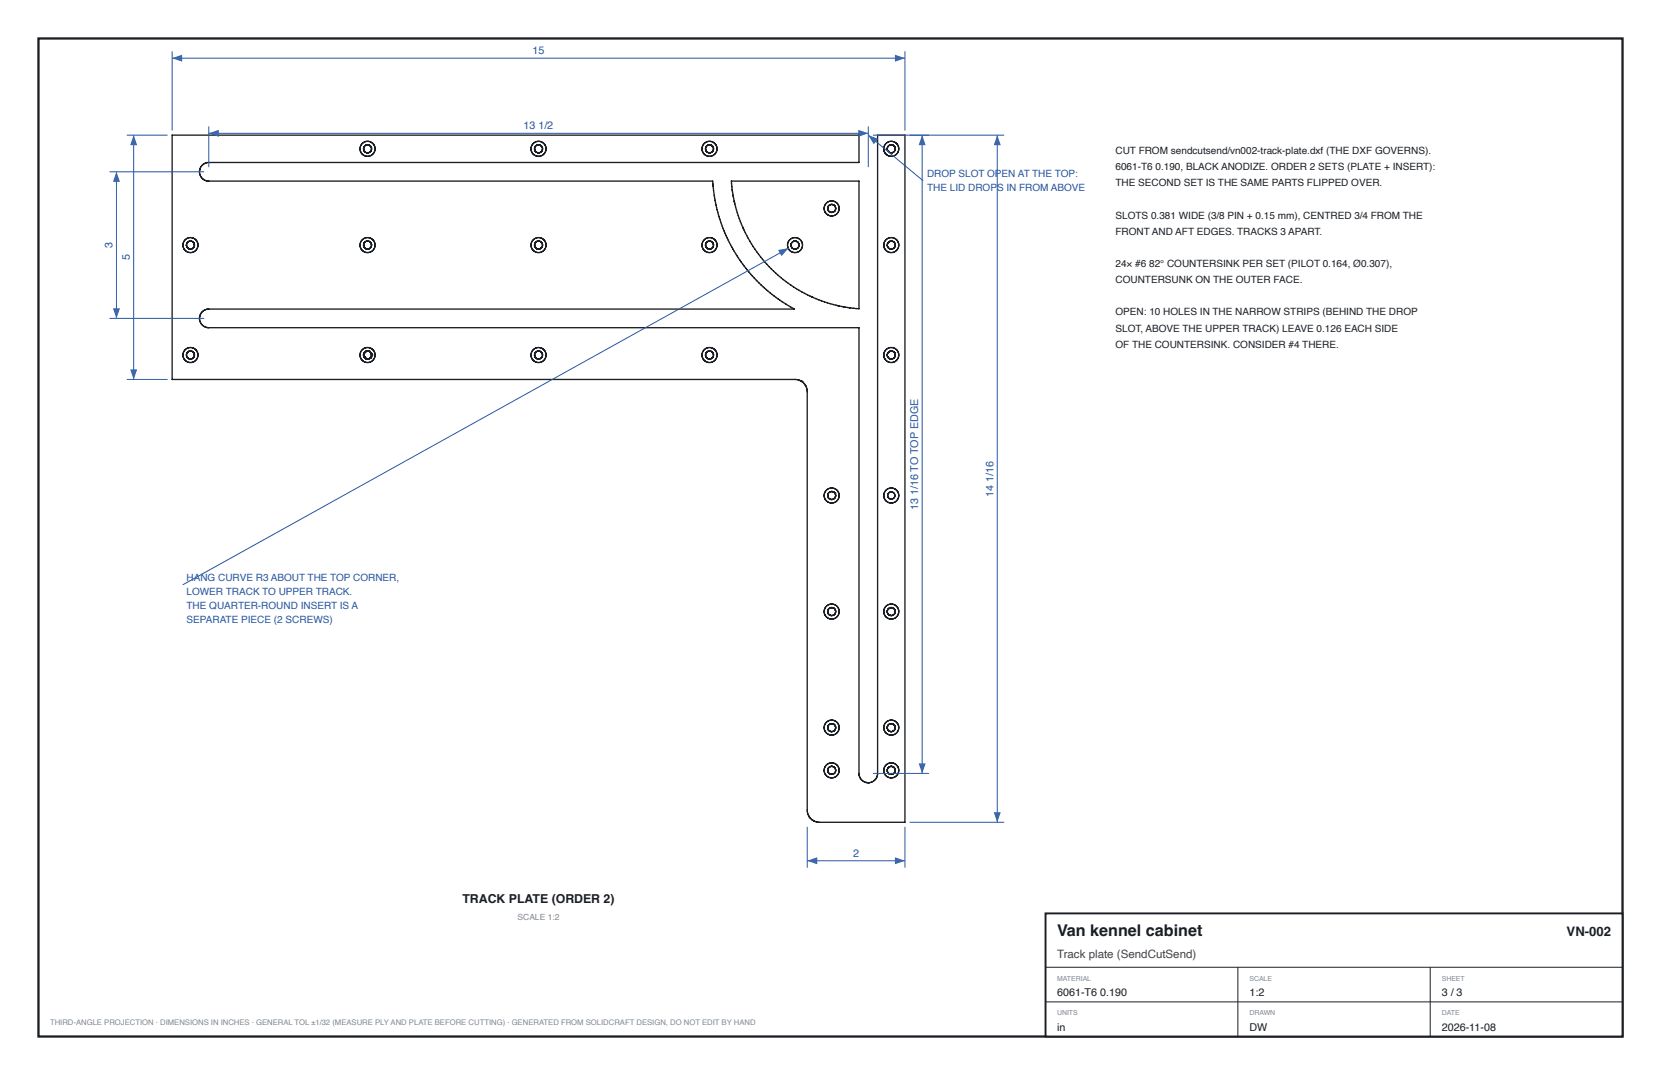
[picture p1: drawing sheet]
<svg xmlns="http://www.w3.org/2000/svg" width="432mm" height="279mm" viewBox="0 0 432 279" stroke-linecap="round" stroke-linejoin="round" font-family="sans-serif">
<g fill="none" stroke="#1b1f24" stroke-width=".35">
<path d="M94.5 38.7v.1M94.5 38.7l.1 .3M94.5 38.6v.1M94.5 38.5v.1M94.5 38.9h.1M94.6 38.4l-.1 .2M94.6 38.4h-.1M94.6 39h.1M94.6 39v.2M94.6 38.2v.2M94.6 38.2h.1M94.6 39.2h.1"/>
<path d="M94.6 39.2l.1 .1M94.7 39.3h.1M94.7 39.3l.4 .3M94.7 38v.1M94.9 37.9l-.3 .3M94.9 37.9h-.1M94.9 39.5h.1M95 39.6h.1M95 37.8h.1M95.1 39.6l.7 .1M95.2 37.7l-.3 .2M95.2 37.7h.1"/>
<path d="M95.3 37.7h-.1M95.3 37.7h.1M95.5 37.6l.2 .1M95.5 37.6l-.2 .1M95.5 37.6h.1M95.6 37.6l.4 .2M95.6 39.7h-.1M95.7 37.6h.1M95.8 39.7h.1M95.9 39.6l-.1 .1M95.9 39.6h.1M96 37.8h.1"/>
<path d="M96 37.8l.2 .1M96.1 39.6h-.2M96.1 39.5v.1M96.2 37.8l.1 .1M96.2 37.8v.1M96.2 37.9l.2 .2M96.3 39.4v.1M96.3 39.4l-.2 .2M96.4 39.3l-.1 .1M96.4 38.1h.1M96.4 39.3h.1M96.4 38.1l.1 .1"/>
<path d="M96.5 38.2h.1M96.5 38.2v.1M96.5 39.1l-.1 .2M96.5 39.1h.1M96.5 38.3h.1M96.5 38.3l.1 .2M96.5 39h.1M96.5 39v.1M96.6 38.4v.1M96.6 38.5v.1M96.6 38.8l-.1 .2M96.6 38.6h.1"/>
<path d="M96.6 38.8h.1M96.6 38.6v.2M139 38.7v.1M139 38.7v.2M139 38.6v.1M139 38.5v.1M139 38.9h.1M139 38.9v.1M139 38.4v.2M139 38.4h.1M139 39h.1M139 39l.1 .2"/>
<path d="M139.1 38.2l-.1 .2M139.1 38.2h.1M139.1 39.2h.1M139.1 39.2v.1M139.1 39.3h.1M139.1 39.3l.4 .3M139.2 38v.1M139.3 39.4l.1 .1M139.3 37.9l-.2 .3M139.3 37.9h.1M139.5 39.6h.1M139.5 37.8h-.1"/>
<path d="M139.5 39.6l.1 .1M139.6 37.7l-.3 .2M139.6 37.7h.1M139.6 39.7h.1M139.6 39.7h.6M139.8 37.7h-.2M139.8 37.7h.1M139.9 37.6l.6 .2M139.9 37.6l-.1 .1M140 37.6h-.1M140.1 37.6l.1 .1M140.1 39.7h-.1"/>
<path d="M140.2 39.7h.1M140.4 39.6l-.2 .1M140.4 39.6h.1M140.5 37.8h.1M140.5 37.8l.1 .1M140.6 39.6h-.2M140.6 39.5l-.1 .1M140.6 37.8l.1 .1M140.6 37.9l.3 .2M140.7 39.4v.1M140.7 39.4l-.1 .2M140.8 39.3l-.1 .1"/>
<path d="M140.8 38.1h.1M140.8 39.3h.1M140.9 38.1v.1M140.9 38.2h.1M140.9 38.2l.1 .1M140.9 39.1l-.1 .2M140.9 39.1h.1M141 38.3h.1M141 38.3v.2M141 39h.1M141 39l-.1 .1M141 38.4v.1"/>
<path d="M141 38.5v.1M141 38.8v.2M141 38.6h.1M141 38.8h.1M141 38.6v.2M183.4 38.7v.1M183.4 38.7v.2M183.4 38.6v.1M183.4 38.5v.1M183.4 38.9h.1M183.4 38.9l.1 .1M183.5 38.4l-.1 .2"/>
<path d="M183.5 38.4h-.1M183.5 38.4h.1M183.5 39h.1M183.5 39v.2M183.5 38.2v.2M183.5 38.2h.1M183.5 39.2h.1M183.5 39.2l.1 .1M183.6 39.3h.1M183.6 39.3l.4 .3M183.6 38v.1M183.8 37.9l-.3 .3"/>
<path d="M183.8 37.9h-.1M183.8 39.5h.1M183.9 39.6h.1M183.9 37.8h.1M184 39.6l.1 .1M184.1 37.7l-.3 .2M184.1 37.7h.1M184.1 39.7h.4M184.1 39.7h.1M184.2 37.7h-.1M184.2 37.7h.1M184.4 37.6l-.2 .1"/>
<path d="M184.4 37.6h.1M184.5 37.6h-.1M184.5 37.6l.1 .1M184.5 37.6l.4 .2M184.5 39.7h-.1M184.6 37.6h.1M184.7 39.7h-.2M184.7 39.7h.1M184.8 39.6l-.1 .1M184.8 39.6h.1M184.9 37.8h.1M184.9 37.8l.2 .1"/>
<path d="M185 39.6h-.2M185 39.5v.1M185.1 37.8l.1 .1M185.1 37.8v.1M185.1 37.9l.2 .2M185.2 39.4v.1M185.2 39.4l-.2 .2M185.3 39.3l-.1 .1M185.3 38.1h.1M185.3 39.3h.1M185.3 38.1l.1 .1M185.4 38.2h.1"/>
<path d="M185.4 38.2v.1M185.4 39.1l-.1 .2M185.4 39.1h.1M185.4 38.3h.1M185.4 38.3l.1 .2M185.4 39v.1M185.5 39h-.1M185.5 38.4v.1M185.5 38.5v.1M185.5 38.8l-.1 .2M185.5 38.6h.1M185.5 38.8h.1"/>
<path d="M185.5 38.6v.2M230.7 38.7v.1M230.7 38.7v.2M230.7 38.6v.1M230.7 38.5v.1M230.7 38.9h.1M230.7 38.9v.1M230.7 38.4v.2M230.7 38.4h.1M230.7 39h.1M230.7 39l.1 .2M230.8 38.2l-.1 .2"/>
<path d="M230.8 38.2h.1M230.8 39.2h.1M230.8 39.2v.1M230.8 39.3h.1M230.8 39.3l.1 .1M230.9 38v.1M230.9 39.4h.1M230.9 39.4l.3 .2M231 37.9l-.2 .3M231 37.9h.1M231 39.5h.1M231.1 39.6h.1"/>
<path d="M231.2 37.8h-.1M231.2 39.6l.6 .1M231.3 37.7l-.3 .2M231.3 37.7h.1M231.5 37.7h-.2M231.5 37.7h.1M231.6 37.6l-.1 .1M231.6 37.6h.2M231.7 37.6h-.1M231.8 37.6l.2 .1M231.8 39.7h-.1M231.8 37.6h.1"/>
<path d="M231.9 39.7h-.1M231.9 39.7h.1M232 37.7l.2 .1M232.1 39.6l-.2 .1M232.1 39.6h.1M232.2 37.8h.1M232.2 37.8l.1 .1M232.2 39.6h-.1M232.3 39.5l-.1 .1M232.3 39.5v.1M232.3 37.8l.1 .1M232.3 37.9l.1 .1"/>
<path d="M232.4 39.4l-.2 .2M232.4 39.4v.1M232.4 38h.1M232.4 38l.1 .1M232.5 39.3l-.1 .1M232.5 39.3h.1M232.5 38.1h.1M232.5 38.1l.1 .1M232.6 38.2h.1M232.6 38.2l.1 .1M232.6 39.1h.1M232.6 39.1l-.1 .2"/>
<path d="M232.7 38.3h.1M232.7 38.3v.2M232.7 39l-.1 .1M232.7 39h.1M232.7 38.4v.1M232.7 38.5v.1M232.7 38.8h.1M232.7 38.8v.2M232.7 38.6h.1M232.7 38.6v.2M190.3 49.3l-.2-2.2h33.2v33.1l-2.2-.2M190.3 49.3l.3 1.5"/>
<path d="M190.3 49.3l.1 .4M190.6 50.8l1.1 4.5 1.4 3.7M190.6 50.8l.1 .4M193.1 59a35.7 35.7 0 0 0 26.5 20.8M193.1 59l.2 .5M215.2 54.2v.1M215.2 54.2v.2M215.2 54.4h.1M215.2 54.4v.1M215.2 53.9v.3M215.2 53.9h.1M215.2 54.5h.1"/>
<path d="M215.2 54.5l.1 .2M215.3 53.7l-.1 .2M215.3 53.7h.1M215.3 54.7h.1M215.3 54.7v.1M215.3 54.8h.1M215.3 54.8l.1 .1M215.4 53.5l-.1 .2M215.4 53.5v.1M215.4 54.9h.1M215.4 54.9l.2 .1M215.5 54.9l.1 .1"/>
<path d="M215.5 53.4h.1M215.5 53.4l-.1 .1M215.6 55l.1 .1M215.6 53.3l-.1 .1M215.7 55.1h.1M215.7 53.3h-.1M215.7 55.1l.4 .1M215.8 53.2l-.2 .1M215.8 53.2h.1M216 53.2h-.2M216 53.2h.1M216 55.2h.1"/>
<path d="M216.1 55.2h.2M216.2 53.1h-.1M216.3 53.1l.1 .1M216.3 53.1l.4 .2M216.3 53.1l-.3 .1M216.3 55.2h-.1M216.4 55.2h-.1M216.4 55.2h.1M216.6 55.1l-.2 .1M216.6 55.1h.1M216.7 53.3h.1M216.7 53.3l.3 .2"/>
<path d="M216.8 55.1h-.2M216.8 55l-.1 .1M216.9 54.9h.1M216.9 54.9l-.1 .2M216.9 53.5h.1M217 53.5l.1 .1M217 54.8h.1M217 54.8l-.1 .1M217 53.6h.1M217.1 53.6v.1M217.1 53.7h.1M217.1 53.7l.1 .1"/>
<path d="M217.1 54.6l-.1 .2M217.1 54.6h.1M217.2 53.8h.1M217.2 53.8v.2M217.2 54.5l-.1 .1M217.2 54.4v.1M217.2 53.9v.1M217.2 54v.1M217.2 54.3v.2M217.2 54.1h.1M217.2 54.3h.1M217.2 54.1v.2"/>
<path d="M48.5 63.7v.1M48.5 63.8v.1M48.5 63.6v.2M48.5 63.6h.1M48.5 63.9h.1M48.5 63.9v.2M48.5 63.4v.2M48.5 63.4h.1M48.5 64v.1M48.5 64.1l.1 .1M48.6 63.2l-.1 .2M48.6 63.2h.1"/>
<path d="M48.6 64.2h.1M48.6 64.2l.1 .1M48.7 64.3h.1M48.7 64.3l.1 .1M48.7 63.1l-.1 .1M48.7 63.1h.1M48.8 64.4h.1M48.8 64.4l.1 .1M48.8 64.5h.1M48.8 62.9h.1M48.8 62.9l-.1 .2M48.9 64.5l.1 .1"/>
<path d="M49 62.8l-.2 .1M49 64.6h.1M49 62.8h-.1M49 64.6l.6 .1M49.1 62.7l-.1 .1M49.1 62.7h.1M49.3 62.7h-.2M49.3 62.7h.1M49.3 64.7h.1M49.4 62.7h-.1M49.4 62.7h.2M49.5 62.7h.1"/>
<path d="M49.5 62.7h-.1M49.6 62.7l.4 .1M49.6 62.7h.1M49.6 64.7h-.1M49.7 64.7h-.1M49.7 64.7h.1M49.9 64.7h-.2M49.9 64.7h.1M50 62.8h.1M50 62.8l.3 .2M50.1 64.6l-.2 .1M50.1 64.6h-.1"/>
<path d="M50.2 62.9h.1M50.2 64.5l-.1 .1M50.2 64.5h.1M50.3 63h.1M50.3 63l.1 .1M50.3 64.3l-.1 .2M50.4 64.3h-.1M50.4 63.1h.1M50.4 63.1v.1M50.4 63.2h.1M50.4 63.2l.1 .1M50.5 63.3v.1"/>
<path d="M50.5 63.3h.1M50.5 63.3v.2M50.5 64l-.2 .3M50.5 64h.1M50.5 63.5h.1M50.5 63.5l.1 .1M50.5 63.8h.1M50.5 63.8v.2M50.5 63.6l.1 .1M50.6 63.6l-.1 .2M94.5 63.7h.1M94.5 63.8v.1"/>
<path d="M94.5 63.6v.2M94.5 63.6h.1M94.5 63.9h.1M94.5 63.9l.1 .2M94.6 63.4l-.1 .2M94.6 63.4h-.1M94.6 64v.1M94.6 64.1v.1M94.6 63.2v.2M94.6 63.2h.1M94.6 64.2h.1M94.6 64.2l.1 .1"/>
<path d="M94.7 64.3h.1M94.7 64.3l.1 .1M94.7 63.1h.1M94.8 64.4h.1M94.8 64.4l.3 .2M94.8 62.9h.1M94.9 62.9l-.3 .3M94.9 64.5h.1M95 64.6h.1M95 62.8h.1M95.1 64.6l.1 .1M95.2 62.7l-.3 .2"/>
<path d="M95.2 62.7h.1M95.2 64.7h.6M95.2 64.7h.1M95.3 62.7h-.1M95.3 62.7h.1M95.5 62.7h.2M95.5 62.7h-.2M95.5 62.7h.1M95.6 62.7h.2M95.6 64.7h-.1M95.7 62.7h.1M95.8 62.7l.2 .1"/>
<path d="M95.8 64.7h.1M95.9 64.7h-.1M95.9 64.7h.1M96 62.8h.1M96 62.8l.2 .1M96.1 64.6l-.2 .1M96.1 64.6h.1M96.2 62.9h.1M96.2 62.9l.1 .1M96.3 64.5h.1M96.3 64.5l-.2 .1M96.3 63h.1"/>
<path d="M96.3 63l.1 .1M96.4 64.3l-.1 .2M96.4 63.1h.1M96.4 64.3h.1M96.4 63.1l.1 .1M96.5 63.2h.1M96.5 63.2v.1M96.5 64.2l-.1 .1M96.5 64.2h.1M96.5 63.3v.1M96.5 63.3l.1 .2M96.5 64h.1"/>
<path d="M96.5 64v.2M96.6 63.5h.1M96.6 63.5v.1M96.6 63.8l-.1 .2M96.6 63.6v.1M96.6 63.8h.1M96.6 63.6v.2M139 63.7v.1M139 63.8v.1M139 63.6v.2M139 63.6h.1M139 63.9h.1"/>
<path d="M139 63.9v.2M139 63.4v.2M139 63.4h.1M139 64v.1M139 64.1l.1 .1M139.1 63.2l-.1 .2M139.1 63.2h.1M139.1 64.2h.1M139.1 64.2v.1M139.1 64.3h.1M139.1 64.3l.1 .1M139.2 63.1h.1"/>
<path d="M139.2 64.4h.1M139.2 64.4l.3 .2M139.3 62.9h.1M139.3 62.9l-.2 .3M139.3 64.5h.1M139.4 62.8l-.1 .1M139.5 64.6h.1M139.5 62.8h-.1M139.5 64.6l.1 .1M139.6 62.7l-.2 .1M139.6 62.7h.1M139.6 64.7h.1"/>
<path d="M139.6 64.7h.6M139.8 62.7h-.2M139.8 62.7h.1M139.9 62.7h-.1M139.9 62.7h.2M139.9 62.7h.1M140.1 62.7h.1M140.1 64.7h-.1M140.2 62.7l.3 .1M140.2 64.7h.1M140.4 64.7h-.2M140.4 64.7h.1"/>
<path d="M140.5 62.8h.1M140.5 62.8l.1 .1M140.6 64.6l-.2 .1M140.6 64.6h-.1M140.6 64.6h.1M140.6 62.9h.1M140.6 62.9l.2 .1M140.7 64.5h.1M140.7 64.5l-.1 .1M140.7 63h.1M140.8 63l.1 .1M140.8 64.3l-.1 .2"/>
<path d="M140.8 63.1h.1M140.8 64.3h.1M140.9 63.1v.1M140.9 63.2h.1M140.9 63.2l.1 .1M140.9 64.2l-.1 .1M140.9 64.2h.1M141 63.3v.1M141 63.3v.2M141 64h.1M141 64l-.1 .2M141 63.5h.1"/>
<path d="M141 63.5v.1M141 63.8v.2M141 63.6v.1M141 63.8h.1M141 63.6v.2M183.4 63.7v.1M183.4 63.8v.1M183.4 63.6v.2M183.4 63.6h.1M183.4 63.9h.1M183.4 63.9l.1 .2M183.5 63.4l-.1 .2"/>
<path d="M183.5 63.4h-.1M183.5 64v.1M183.5 64.1v.1M183.5 63.2v.2M183.5 63.2h.1M183.5 64.2h.1M183.5 64.2l.1 .1M183.6 64.3h.1M183.6 64.3l.1 .1M183.6 63.1h.1M183.7 64.4h.1M183.7 64.4l.3 .2"/>
<path d="M183.7 62.9h.1M183.8 62.9l-.3 .3M183.8 64.5h.1M183.9 62.8h.1M183.9 64.6h.1M184 64.6l.5 .1M184.1 62.7l-.3 .2M184.1 62.7h.1M184.2 62.7h-.1M184.2 62.7h.1M184.4 62.7h-.2M184.4 62.7h.1"/>
<path d="M184.5 62.7h.1M184.5 62.7h.2M184.5 64.7h-.1M184.6 62.7h.1M184.7 62.7l.2 .1M184.7 64.7h-.2M184.7 64.7h.1M184.8 64.7h-.1M184.8 64.7h.1M184.9 62.8h.1M184.9 62.8l.2 .1M185 64.6l-.2 .1"/>
<path d="M185 64.6h.1M185.1 62.9h.1M185.1 62.9l.1 .1M185.2 64.5h.1M185.2 64.5l-.2 .1M185.2 63h.1M185.2 63l.1 .1M185.3 64.3l-.1 .2M185.3 63.1h.1M185.3 64.3h.1M185.3 63.1l.1 .1M185.4 63.2h.1"/>
<path d="M185.4 63.2v.1M185.4 64.2l-.1 .1M185.4 64.2h.1M185.4 63.3v.1M185.4 63.3l.1 .2M185.4 64v.2M185.5 64h-.1M185.5 63.5h.1M185.5 63.5v.1M185.5 63.6v.1M185.5 63.6l-.1 .4M205.6 63.7v.1"/>
<path d="M205.6 63.8l.1 .1M205.6 63.6v.2M205.6 63.6h.1M205.7 63.9h.1M205.7 63.9v.2M205.7 63.4l-.1 .2M205.7 63.4h.1M205.7 64v.1M205.7 64.1l.1 .1M205.7 63.2v.2M205.7 63.2h.1M205.8 64.2h.1"/>
<path d="M205.8 64.2v.1M205.8 64.3h.1M205.8 64.3l.1 .1M205.8 63.1l-.1 .1M205.9 63.1h-.1M205.9 64.4h.1M205.9 64.4l.3 .2M206 64.5h.1M206.1 64.6h.1M206.1 62.8h.1M206.2 64.6l.1 .1M206.3 62.7l-.5 .4"/>
<path d="M206.3 62.7h.1M206.3 64.7h.4M206.3 64.7h.1M206.4 62.7h-.1M206.5 62.7h-.1M206.6 62.7h-.2M206.6 62.7h.2M206.7 62.7h-.1M206.8 62.7l.4 .1M206.8 62.7h.1M206.8 64.7h-.1M206.9 64.7h-.2"/>
<path d="M206.9 64.7h.1M207.1 64.7h-.2M207.1 64.7h-.1M207.2 62.8h.1M207.2 62.8l.1 .1M207.2 64.6l-.1 .1M207.2 64.6h.1M207.3 62.9h.1M207.3 62.9l.1 .1M207.4 64.5h.1M207.4 64.5l-.2 .1M207.4 63h.1"/>
<path d="M207.4 63l.1 .1M207.5 64.3l-.1 .2M207.5 63.1h.1M207.5 64.3h.1M207.5 63.1l.1 .1M207.6 63.2h.1M207.6 63.2l.1 .1M207.6 64.2l-.1 .1M207.6 64.2h.1M207.6 63.3l.1 .1M207.7 63.3v.2M207.7 64l-.1 .2"/>
<path d="M207.7 64h.1M207.7 63.5h.1M207.7 63.5v.1M207.7 63.8v.2M207.7 63.6v.1M207.7 63.8h.1M207.7 63.6v.2M219.2 79.7l.4 .1M219.6 79.8l1.5 .2M220.7 80h.4M230.7 63.7v.1M230.7 63.8v.1"/>
<path d="M230.7 63.9h.1M230.7 63.9v.2M230.7 63.4v.4M230.7 63.4h.1M230.7 64v.1M230.7 64.1l.1 .1M230.8 63.2l-.1 .2M230.8 63.2h.1M230.8 64.2h.1M230.8 64.2v.1M230.8 64.3h.1M230.8 64.3l.1 .1"/>
<path d="M230.9 63.1h.1M230.9 64.4h.1M230.9 64.4l.3 .2M231 64.5h.1M231 62.9h.1M231 62.9l-.2 .3M231.1 62.8h.1M231.1 64.6h.1M231.2 62.8h-.1M231.2 64.6l.6 .1M231.3 62.7l-.3 .2M231.3 62.7h.1"/>
<path d="M231.5 62.7h-.2M231.5 62.7h.1M231.6 62.7h-.1M231.6 62.7h.2M231.6 62.7h.1M231.8 62.7h.2M231.8 64.7h-.1M231.8 62.7h.1M231.9 64.7h-.1M231.9 64.7h.1M232 62.7l.2 .1M232.1 64.7h-.2"/>
<path d="M232.1 64.7h.1M232.2 62.8h.1M232.2 62.8l.1 .1M232.2 64.6l-.1 .1M232.3 64.6h-.1M232.3 62.9h.1M232.3 62.9l.1 .1M232.4 64.5l-.2 .1M232.4 64.5h.1M232.4 63h.1M232.4 63l.1 .1M232.5 64.3l-.1 .2"/>
<path d="M232.5 64.3h.1M232.5 63.1h.1M232.5 63.1l.1 .1M232.6 63.2h.1M232.6 63.2l.1 .1M232.6 64.2h.1M232.6 64.2l-.1 .1M232.7 63.3v.1M232.7 63.3v.2M232.7 64l-.1 .2M232.7 64h.1M232.7 63.5h.1"/>
<path d="M232.7 63.5v.1M232.7 63.6v.1M232.7 63.6v.4M48.5 92.3v.1M48.5 92.3v.2M48.5 92.2v.1M48.5 92.1v.1M48.5 92.5h.1M48.5 92.5v.1M48.5 92h.1M48.5 92.6h.1M48.5 92.6l.1 .2"/>
<path d="M48.6 91.8l-.1 .4M48.6 91.8h.1M48.6 92.8h.1M48.6 92.8l.1 .1M48.7 92.9h.1M48.7 92.9l.1 .1M48.7 91.7h.1M48.7 91.6l-.1 .2M48.8 93h.1M48.8 93l.1 .1M48.8 91.5h.1M48.8 91.5l-.1 .1"/>
<path d="M48.8 93.1h.1M48.9 93.1l.1 .1M49 91.4l-.2 .1M49 93.2h.1M49 91.4h-.1M49 93.2l.6 .1M49.1 91.3l-.1 .1M49.1 91.3h.1M49.3 91.3h-.2M49.3 91.3h.1M49.3 93.3h.1M49.4 91.2l.6 .2"/>
<path d="M49.4 91.2l-.1 .1M49.5 91.2h.1M49.5 91.2h-.1M49.6 93.3h-.1M49.6 91.2h.1M49.7 93.3h-.1M49.7 93.3h.1M49.9 93.2l-.2 .1M49.9 93.2h.1M50 91.4h.1M50 91.4l.3 .2M50.1 93.2h-.2"/>
<path d="M50.1 93.2h-.1M50.2 91.5h.1M50.2 93l-.1 .2M50.2 93h.1M50.3 91.6h.1M50.3 91.6l.1 .1M50.4 92.9h-.1M50.4 91.7h.1M50.4 91.7v.1M50.4 91.8h.1M50.4 91.8l.1 .1M50.4 92.7h.1"/>
<path d="M50.4 92.7l-.2 .3M50.5 91.9h.1M50.5 91.9v.2M50.5 92.6l-.1 .1M50.5 92.5v.1M50.5 92v.1M50.5 92.1l.1 .1M50.5 92.4h.1M50.5 92.4v.2M50.5 92.2h.1M50.6 92.2l-.1 .2M94.5 92.2l.1 .4"/>
<path d="M94.5 92.1v.1M94.5 92v.2M94.6 92h-.1M94.6 92.6h.1M94.6 92.6v.2M94.6 91.8h.1M94.6 91.8v.2M94.6 92.8h.1M94.6 92.8l.1 .1M94.7 92.9h.1M94.7 92.9l.1 .1M94.8 93h.1"/>
<path d="M94.8 93l.1 .1M94.9 91.5h.1M94.9 91.5l-.3 .3M94.9 93.1h.1M94.9 93.1l.2 .1M95 91.4l-.1 .1M95 93.2h.1M95 91.4h.1M95.1 93.2h.1M95.1 91.4h.1M95.2 91.3l-.2 .1M95.2 91.3l-.1 .1"/>
<path d="M95.2 91.3h.1M95.2 93.3h.1M95.2 93.3h.3M95.3 91.3h.1M95.3 91.3h-.1M95.4 93.3h.1M95.4 91.2h.1M95.4 91.2l-.1 .1M95.5 91.2l-.2 .1M95.5 93.3h.1M95.5 91.2h.1M95.5 91.2h-.1"/>
<path d="M95.5 91.2h.2M95.6 91.2h-.1M95.6 91.2h.1M95.6 91.2l.2 .1M95.7 91.2v.1M95.8 93.3h-.3M95.8 91.3h.1M95.8 93.3h.1M95.9 91.3h.1M95.9 91.3l.1 .1M95.9 93.2l-.1 .1M95.9 93.2h.1"/>
<path d="M96 91.3h.1M96 91.4h.1M96 91.4h.2M96.1 93.2h-.1M96.2 91.4l.1 .1M96.2 91.5h.1M96.3 93h.1M96.3 93l-.2 .1M96.3 91.6h.1M96.3 91.6l.1 .1M96.4 91.7h.1M96.4 91.7l.1 .1"/>
<path d="M96.5 91.8h.1M96.5 91.8v.1M96.5 92.7h.1M96.5 92.7l-.2 .3M96.5 91.9h.1M96.5 91.9l.1 .2M96.6 92h.1M96.6 92v.1M96.6 92.1v.1M96.6 92.1h.1M96.6 92.4h.1M96.6 92.4l-.1 .3"/>
<path d="M96.6 92.2h.1M96.6 92.2v.2M96.6 92.3h.1M96.6 92.3v.1M139 92.3v.1M139 92.3v.2M139 92.2v.1M139 92.1v.1M139 92.5h.1M139 92.5v.1M139 92v.2M139 92h.1"/>
<path d="M139 92.6h.1M139 92.6l.1 .2M139.1 91.8h.1M139.1 91.8l-.1 .2M139.1 92.8h.1M139.1 92.8v.1M139.1 92.9h.1M139.1 92.9l.1 .1M139.2 91.6l-.1 .2M139.2 91.6v.1M139.2 93h.1M139.2 93l.4 .3"/>
<path d="M139.3 93v.1M139.3 93l.1 .1M139.3 91.5h.1M139.3 91.5l-.1 .1M139.4 91.4l-.1 .1M139.5 93.2h.1M139.5 91.4h-.1M139.6 91.3l-.2 .1M139.6 91.3h.1M139.6 93.3h.1M139.6 93.3h.3M139.8 91.3h-.2"/>
<path d="M139.8 91.3h.1M139.8 93.3h.1M139.9 91.2l-.1 .1M139.9 91.2h.2M139.9 91.2h.1M140.1 91.2l.1 .1M140.1 91.2l.4 .2M140.1 93.3h-.1M140.1 91.2h.1M140.2 93.3h-.3M140.2 93.3h.1M140.4 93.2l-.2 .1"/>
<path d="M140.4 93.2h.1M140.5 91.4h.1M140.6 93.2h-.2M140.6 93.1l-.1 .1M140.6 91.4l.1 .1M140.6 91.4l.2 .2M140.7 93h.1M140.7 93l-.1 .2M140.7 91.6h.1M140.8 91.6l.1 .1M140.8 92.9l-.1 .1M140.8 91.7h.1"/>
<path d="M140.8 92.9h.1M140.9 91.7v.1M140.9 91.8h.1M140.9 91.8l.1 .1M140.9 92.7l-.1 .2M140.9 92.7h.1M141 91.9h.1M141 91.9v.2M141 92.6l-.1 .1M141 92.5v.1M141 92v.1M141 92.1v.1"/>
<path d="M141 92.2h.1M141 92.2v.4M183.4 92.3v.1M183.4 92.3v.2M183.4 92.2v.1M183.4 92.1v.1M183.4 92.5h.1M183.4 92.5l.1 .1M183.5 92l-.1 .2M183.5 92h-.1M183.5 92h.1M183.5 92.6h.1"/>
<path d="M183.5 92.6v.2M183.5 91.8v.2M183.5 91.8h.1M183.5 92.8h.1M183.5 92.8l.1 .1M183.6 92.9h.1M183.6 92.9l.1 .1M183.6 91.6l-.1 .2M183.6 91.6v.1M183.7 93h.1M183.7 93l.4 .3M183.7 93l.1 .1"/>
<path d="M183.7 91.5h.1M183.8 91.5l-.2 .1M183.9 91.4h.1M183.9 91.4l-.1 .1M183.9 93.2h.1M184.1 91.3l-.2 .1M184.1 91.3h.1M184.1 93.3h.3M184.1 93.3h.1M184.2 91.3h-.1M184.2 91.3h.1M184.3 93.3h.1"/>
<path d="M184.4 93.3h.1M184.4 91.2l-.2 .1M184.4 91.2h.1M184.5 91.2l.1 .1M184.5 91.2l.4 .2M184.5 93.3h-.1M184.6 91.2h.1M184.7 93.3h-.2M184.7 93.3h.1M184.8 93.2l-.1 .1M184.8 93.2h.1M184.9 91.4h.1"/>
<path d="M184.9 91.4h.2M185 93.2h-.2M185 93.1v.1M185.1 91.4l.1 .1M185.1 91.4l.1 .2M185.2 93h.1M185.2 93l-.2 .2M185.2 91.6h.1M185.2 91.6l.1 .1M185.3 92.9l-.1 .1M185.3 91.7h.1M185.3 92.9h.1"/>
<path d="M185.3 91.7l.1 .1M185.4 91.8h.1M185.4 91.8v.1M185.4 92.7l-.1 .2M185.4 92.7h.1M185.4 91.9h.1M185.4 91.9l.1 .2M185.4 92.6h.1M185.4 92.6v.1M185.5 92v.1M185.5 92.1v.1M185.5 92.2h.1"/>
<path d="M185.5 92.2l-.1 .4M208.1 99h.1M208.1 99l-1.4-.4h-161.9v-63.5h178.5v7.1h-169a2.42 2.42 0 0 0-2.4 2.5 2.42 2.42 0 0 0 2.4 2.4h131a40.5 40.5 0 0 0 21.2 33.2h-152.2a2.42 2.42 0 0 0-2.4 2.5 2.42 2.42 0 0 0 2.4 2.4h169v115.8a2.42 2.42 0 0 0 2.4 2.4 2.42 2.42 0 0 0 2.4-2.4v-165.9h7.2v178.6h-22.3a3.2 3.2 0 0 1-3.1-3.2v-108.7l-.3-1.2-.5-.8M208.1 99l.3 .1M208.4 99.1h.1M208.4 99.1l.7 .7M209.1 99.8h.1M230.7 92.3v.1M230.7 92.3v.2M230.7 92.2v.1M230.7 92.1v.1M230.7 92.5h.1"/>
<path d="M230.7 92.5v.1M230.7 92v.2M230.7 92h.1M230.7 92.6h.1M230.7 92.6l.1 .2M230.8 91.8l-.1 .2M230.8 91.8h.1M230.8 92.8h.1M230.8 92.8v.1M230.8 92.9h.1M230.8 92.9l.1 .1M230.9 91.6l-.1 .2"/>
<path d="M230.9 91.6v.1M230.9 93l.2 .1M230.9 93l.7 .3M231 91.5h.1M231 91.5l-.1 .1M231.1 91.4h.1M231.1 91.4l-.1 .1M231.1 93.2h.1M231.2 91.4h-.1M231.3 91.3l-.2 .1M231.3 91.3h.1M231.5 91.3h-.2"/>
<path d="M231.5 91.3h.1M231.5 93.3h.1M231.6 93.3h.2M231.6 91.2l-.1 .1M231.6 91.2h.2M231.6 91.2h.1M231.8 91.2l.2 .1M231.8 93.3h-.1M231.8 91.2h.1M231.9 93.3h-.1M231.9 93.3h.1M232 91.3l.2 .1"/>
<path d="M232.1 93.2l-.2 .1M232.1 93.2h.1M232.2 91.4h.1M232.2 93.2h-.1M232.3 93.1l-.1 .1M232.3 91.4l.1 .1M232.3 91.4l.1 .2M232.4 93l-.2 .2M232.4 93h.1M232.4 91.6h.1M232.4 91.6l.1 .1M232.5 92.9l-.1 .1"/>
<path d="M232.5 92.9h.1M232.5 91.7h.1M232.5 91.7l.1 .1M232.6 91.8h.1M232.6 91.8l.1 .1M232.6 92.7h.1M232.6 92.7l-.1 .2M232.7 91.9h.1M232.7 91.9v.2M232.7 92.6l-.1 .1M232.7 92.5v.1M232.7 92v.1"/>
<path d="M232.7 92.1v.1M232.7 92.4h.1M232.7 92.4v.2M232.7 92.2h.1M232.7 92.2v.2M215.2 128.8v.1M215.2 128.8v.2M215.2 128.7v.1M215.2 128.6v.1M215.2 129h.1M215.2 129v.1M215.2 128.5v.2"/>
<path d="M215.2 128.5h.1M215.2 129.1v.1M215.2 129.1l.1 .2M215.3 128.3l-.1 .2M215.3 128.3h.1M215.3 129.3h.1M215.3 129.3v.1M215.3 129.4h.1M215.3 129.4l.1 .1M215.4 128.2l-.1 .1M215.4 128.1v.1M215.4 129.5h.1"/>
<path d="M215.4 129.5l.2 .1M215.5 129.5l.1 .1M215.5 128l-.1 .2M215.5 128h.1M215.6 129.6l.1 .1M215.6 127.9l-.1 .1M215.7 129.7h.1M215.7 127.9h-.1M215.7 129.7l.4 .1M215.8 127.8l-.2 .1M215.8 127.8h.1M216 127.8h-.2"/>
<path d="M216 127.8h.1M216 129.8h.1M216.1 129.8h.2M216.1 127.7l-.1 .1M216.1 127.7h.2M216.2 127.7l-.1 .1M216.3 127.7l.1 .1M216.3 127.7l.5 .3M216.3 129.8h-.1M216.3 127.8h.1M216.4 129.8h-.1M216.4 129.8h.1"/>
<path d="M216.6 129.8h-.2M216.6 129.8h.1M216.7 127.9h.1M216.8 129.7l-.2 .1M216.8 129.7h-.1M216.8 128l.2 .1M216.8 128h.1M216.9 129.6h.1M216.9 129.6l-.1 .1M217 128.1l.1 .1M217 129.4h.1M217 129.4l-.1 .2"/>
<path d="M217 128.2h.1M217.1 128.2l.1 .2M217.1 129.3l-.1 .1M217.1 129.3h.1M217.2 128.4v.1M217.2 128.4v.2M217.2 129.1l-.1 .2M217.2 129.1h.1M217.2 128.6h.1M217.2 128.6v.1M217.2 128.9v.2M217.2 128.7h.1"/>
<path d="M217.2 128.9h.1M217.2 128.7v.2M215.2 159h.1M215.2 159v.2M215.2 158.8v.2M215.2 158.8h.1M215.2 159.1v.1M215.2 159.2v.1M215.2 158.7v.1M215.2 158.6v.1M215.2 159.3h.1M215.2 159.3l.1 .1"/>
<path d="M215.3 158.5l-.1 .2M215.3 158.5h.1M215.3 159.4v.1M215.3 159.5l.1 .1M215.3 159.5l.1 .2M215.4 158.3l-.1 .2M215.4 158.3h.1M215.4 159.7h.1M215.4 159.7l.3 .2M215.5 158.2h.1M215.5 158.2l-.1 .1M215.5 159.7l.1 .1"/>
<path d="M215.6 158.1l-.1 .1M215.7 159.8v.1M215.7 158.1h-.1M215.7 159.9l.4 .1M215.8 158l-.2 .1M215.8 158h.1M216 157.9l-.2 .1M216 157.9h.1M216 160h.1M216.1 160h.2M216.1 157.9h-.1M216.1 157.9h.2"/>
<path d="M216.1 157.9h.1M216.2 157.9h-.1M216.3 157.9h.1M216.3 157.9l.4 .1M216.3 160h-.1M216.4 160h-.1M216.4 160h.1M216.6 159.9l-.2 .1M216.6 159.9h.1M216.7 158v.1M216.7 158l.1 .1M216.8 159.8l-.2 .1"/>
<path d="M216.8 159.8h-.1M216.8 158.1l.1 .1M216.8 158.1l.2 .1M216.9 159.7h.1M216.9 159.7l-.1 .1M216.9 158.2h.1M217 158.2l.1 .2M217 159.6h.1M217 159.6l-.1 .1M217 158.3l.1 .1M217.1 158.4v.1M217.1 158.5l.1 .1"/>
<path d="M217.1 159.4l-.1 .2M217.1 159.4h.1M217.2 158.6h.1M217.2 158.6v.1M217.2 159.2l-.1 .2M217.2 159.2h.1M217.2 159.2v.1M217.2 158.7v.1M217.2 158.7v.2M217.2 158.9h.1M217.2 158.9v.3M230.7 159h.1"/>
<path d="M230.7 159v.2M230.7 158.8v.2M230.7 158.8h.1M230.7 159.1v.1M230.7 159.2v.1M230.7 158.7h.1M230.7 158.7v.1M230.7 159.3h.1M230.7 159.3l.1 .1M230.8 158.5l-.1 .2M230.8 158.5h.1M230.8 159.4v.1"/>
<path d="M230.8 159.5l.1 .1M230.8 159.5l.1 .2M230.9 158.3l-.1 .2M230.9 158.3h.1M230.9 159.7l.2 .1M230.9 159.7l.4 .2M231 158.2h.1M231 158.2l-.1 .1M231.1 158.1l-.1 .1M231.1 159.8l.1 .1M231.2 158.1h-.1M231.3 158l-.2 .1"/>
<path d="M231.3 158h.1M231.3 159.9h.1M231.3 159.9l.5 .1M231.5 157.9l-.2 .1M231.5 157.9h.1M231.6 157.9h-.1M231.6 157.9h.2M231.6 157.9h.1M231.8 157.9l.2 .1M231.8 160h-.1M231.8 157.9h.1M231.9 160h-.1"/>
<path d="M231.9 160h.1M232 158h.2M232.1 159.9l-.2 .1M232.1 159.9h.1M232.2 158v.1M232.2 158l.1 .1M232.2 159.8l-.1 .1M232.3 159.8h-.1M232.3 158.1l.1 .1M232.4 159.7l-.2 .1M232.4 159.7h.1M232.4 158.2h.1"/>
<path d="M232.4 158.2l.1 .2M232.5 159.6l-.1 .1M232.5 159.6h.1M232.5 158.3l.1 .1M232.5 158.4l.1 .1M232.6 158.4v.1M232.6 158.5l.1 .1M232.6 159.4h.1M232.6 159.4l-.1 .2M232.7 158.6h.1M232.7 158.6v.1M232.7 159.2l-.1 .2"/>
<path d="M232.7 159.2h.1M232.7 159.2v.1M232.7 158.7v.1M232.7 158.7v.2M232.7 159.1h.1M232.7 159.1v.1M232.7 158.9h.1M232.7 158.9v.2M215.2 189.2h.1M215.2 189.2v.1M215.2 189v.2M215.2 189h.1"/>
<path d="M215.2 189.3h.1M215.2 189.3l.1 .3M215.2 199.9v.4M215.2 188.8v.2M215.2 199.9v.1M215.2 188.8h.1M215.2 189.4v.1M215.3 199.8l-.1 .1M215.3 188.6l-.1 .2M215.3 199.8h.1M215.3 188.6h.1M215.3 189.6h.1"/>
<path d="M215.3 189.6v.1M215.3 189.7h.1M215.3 189.7l.1 .1M215.4 199.6l-.1 .2M215.4 188.5l-.1 .1M215.4 199.6h.1M215.4 188.5h.1M215.4 189.8h.1M215.4 189.8l.2 .1M215.5 199.5h.1M215.5 199.5l-.1 .1M215.5 188.3l-.1 .2"/>
<path d="M215.5 188.3h.1M215.5 189.9h.1M215.6 189.9l.1 .1M215.6 199.3l-.1 .2M215.6 188.2l-.1 .1M215.7 190h.1M215.7 199.3l-.1 .1M215.7 188.2h-.1M215.7 190l.4 .2M215.8 199.3h-.2M215.8 188.1l-.2 .1M215.8 199.3h.1"/>
<path d="M215.8 188.1v.1M216 199.2l-.2 .1M216 188.1h-.2M216 199.2h.1M216 188.1h.1M216 190.1l.1 .1M216.1 190.2h.2M216.1 199.2h-.1M216.1 188.1h-.1M216.1 199.2h.2M216.1 188.1h.2M216.1 199.2h.1"/>
<path d="M216.2 188.1h-.1M216.2 199.2h-.1M216.3 199.2h.1M216.3 188.1h.1M216.3 199.2l.4 .1M216.3 188.1l.4 .1M216.3 190.1l-.1 .1M216.4 190.1l-.1 .1M216.4 190.1h.1M216.6 190.1h-.2M216.6 190.1h.1M216.7 199.3h.1"/>
<path d="M216.7 188.2h.1M216.7 199.3l.1 .1M216.7 188.2l.1 .1M216.8 190l-.2 .1M216.8 190h.1M216.8 190h-.1M216.8 188.3l.1 .1M216.8 199.4l.1 .1M216.8 188.3h.1M216.8 199.4l.2 .1M216.8 188.3l.2 .1M216.9 189.9h.1"/>
<path d="M216.9 189.9l-.1 .1M216.9 188.4h.1M216.9 199.5h.1M217 199.5l.1 .1M217 188.4l.1 .1M217 189.7l-.1 .2M217 199.6h.1M217 188.5h.1M217 189.7v.1M217.1 188.5l.1 .3M217.1 199.6v.1M217.1 199.7h.1"/>
<path d="M217.1 199.7l.1 .2M217.1 189.6l-.1 .1M217.1 189.6h.1M217.2 188.7v.1M217.2 199.9h.1M217.2 199.9v.1M217.2 188.8v.1M217.2 189.4l-.1 .2M217.2 189.4h.1M217.2 188.9h.1M217.2 200h.1M217.2 188.9v.2"/>
<path d="M217.2 189.2v.2M217.2 189v.1M217.2 189.2v.1M217.2 189.1v.1M230.7 189.2h.1M230.7 189.2v.1M230.7 189v.2M230.7 189h.1M230.7 189.3h.1M230.7 189.3v.2M230.7 199.9v.2M230.7 188.8v.2"/>
<path d="M230.7 199.9v.1M230.7 188.8h.1M230.7 189.4v.1M230.7 189.5l.1 .1M230.8 199.8l-.1 .1M230.8 188.6l-.1 .2M230.8 188.6h.1M230.8 199.8h.1M230.8 189.6h.1M230.8 189.6v.1M230.8 189.7l.1 .1M230.9 189.7h.1"/>
<path d="M230.9 199.6l-.1 .2M230.9 188.5l-.1 .1M230.9 199.6h.1M230.9 188.5h.1M230.9 189.8h.1M230.9 189.8l.7 .4M231 189.9h.1M231 199.5h.1M231 199.5l-.1 .1M231 188.3l-.1 .2M231 188.3h.1M231.1 199.3l-.1 .2"/>
<path d="M231.1 188.2l-.1 .1M231.1 190h.1M231.2 199.3l-.1 .1M231.2 188.2h-.1M231.3 199.3h-.2M231.3 188.1l-.2 .1M231.3 199.3h.1M231.3 188.1v.1M231.5 199.2l-.2 .1M231.5 188.1h-.2M231.5 199.2h.1M231.5 188.1h.1"/>
<path d="M231.5 190.1l.1 .1M231.6 190.2h.2M231.6 199.2h-.1M231.6 188.1h-.1M231.6 199.2h.2M231.6 188.1h.2M231.6 199.2h.1M231.7 188.1h-.1M231.8 199.2h.2M231.8 188.1h.2M231.8 190.1l-.1 .1M231.8 199.2h.1"/>
<path d="M231.8 188.1h.1M231.9 190.1l-.1 .1M231.9 190.1h.1M232 199.2l.2 .1M232 188.1l.2 .1M232.1 190.1h-.2M232.1 190.1h.1M232.2 199.3h.1M232.2 188.2h.1M232.2 199.3l.1 .1M232.2 188.2l.1 .1M232.2 190l-.1 .1"/>
<path d="M232.3 190h-.1M232.3 190h.1M232.3 199.4l.1 .1M232.3 188.3l.1 .1M232.3 199.4h.1M232.3 188.3h.1M232.4 189.9l-.2 .1M232.4 189.9h.1M232.4 188.4h.1M232.4 199.5h.1M232.4 199.5l.1 .1M232.4 188.4l.1 .1"/>
<path d="M232.5 189.7l-.1 .2M232.5 189.7h.1M232.5 199.6h.1M232.5 188.5h.1M232.5 199.6l.1 .1M232.5 188.5l.1 .1M232.6 199.7h.1M232.6 188.6h.1M232.6 199.7l.1 .2M232.6 188.6l.1 .2M232.6 189.6h.1M232.6 189.6l-.1 .1"/>
<path d="M232.7 199.9h.1M232.7 188.7v.1M232.7 199.9v.1M232.7 188.8v.1M232.7 189.4l-.1 .2M232.7 189.4h.1M232.7 200h.1M232.7 188.9h.1M232.7 188.9v.2M232.7 189.2v.1M232.7 189.2v.2M232.7 189v.1"/>
<path d="M232.7 189.1v.1M215.2 200.3h.1M215.2 200.3v.1M215.2 200.4v.1M215.2 200.4v.2M215.2 200.6h.1M215.2 200.6l.1 .1M215.3 200.7h.1M215.3 200.7v.1M215.3 200.8h.1M215.3 200.8l.1 .1M215.4 200.9h.1"/>
<path d="M215.4 200.9l.2 .2M215.5 201l.1 .1M215.6 201.1h.1M215.7 201.1h.1M215.7 201.1l.4 .2M216 201.2l.1 .1M216.1 201.3h.2M216.3 201.3h-.1M216.4 201.2l-.1 .1M216.4 201.2h.1M216.6 201.2h-.2M216.6 201.2h.1"/>
<path d="M216.8 201.1l-.2 .1M216.8 201.1h-.1M216.9 201h.1M216.9 201l-.1 .1M217 200.9l-.1 .1M217 200.8v.1M217.2 200.5l-.2 .4M217.2 200.5h.1M217.2 200v.2M217.2 200.3v.2M217.2 200.1v.1M217.2 200.3v.1"/>
<path d="M217.2 200.2v.1M230.7 200.3h.1M230.7 200.3v.1M230.7 200.1v.2M230.7 200.1h.1M230.7 200.4v.1M230.7 200.4v.2M230.7 200.6h.1M230.7 200.6l.1 .1M230.8 200.7h.1M230.8 200.7v.1M230.8 200.8h.1"/>
<path d="M230.8 200.8l.1 .1M230.9 200.9h.1M230.9 200.9l.7 .4M231 201h.1M231 201l.1 .1M231.1 201.1h.1M231.5 201.2l.1 .1M231.6 201.3h.2M231.8 201.3h-.1M231.9 201.2l-.1 .1M231.9 201.2h.1M232.1 201.2h-.2"/>
<path d="M232.1 201.2h.1M232.2 201.1l-.1 .1M232.3 201.1h-.1M232.4 201l-.2 .1M232.4 201h.1M232.5 200.9l-.1 .1M232.5 200.8v.1M232.6 200.7h.1M232.6 200.7l-.1 .2M232.7 200.5l-.1 .2M232.7 200.5h.1M232.7 200v.2"/>
<path d="M232.7 200.3v.1M232.7 200.3v.2M232.7 200.1v.1M232.7 200.2v.1"/>
<circle cx="95.5" cy="38.7" r="1.95"/>
<circle cx="140" cy="38.7" r="1.95"/>
<circle cx="184.4" cy="38.7" r="1.95"/>
<circle cx="231.7" cy="38.7" r="1.95"/>
<circle cx="216.2" cy="54.2" r="1.95"/>
<circle cx="49.5" cy="63.7" r="1.95"/>
<circle cx="95.5" cy="63.7" r="1.95"/>
<circle cx="140" cy="63.7" r="1.95"/>
<circle cx="184.4" cy="63.7" r="1.95"/>
<circle cx="206.7" cy="63.7" r="1.95"/>
<circle cx="231.7" cy="63.7" r="1.95"/>
<circle cx="49.5" cy="92.3" r="1.95"/>
<circle cx="95.5" cy="92.3" r="1.95"/>
<circle cx="140" cy="92.3" r="1.95"/>
<circle cx="184.4" cy="92.3" r="1.95"/>
<circle cx="231.7" cy="92.3" r="1.95"/>
<circle cx="216.2" cy="128.8" r="1.95"/>
<circle cx="231.7" cy="128.8" r="1.95"/>
<circle cx="231.7" cy="128.8" r=".94"/>
<circle cx="216.2" cy="159" r="1.95"/>
<circle cx="231.7" cy="159" r="1.95"/>
<circle cx="216.2" cy="189.1" r="1.95"/>
<circle cx="231.7" cy="189.1" r="1.95"/>
<circle cx="216.2" cy="200.2" r="1.95"/>
<circle cx="231.7" cy="200.2" r="1.95"/>
</g>
<path d="M44.8 13.3v20.6M44.8 15.1h190.5M235.3 13.3v20.6" fill="none" stroke="#2556a3" stroke-width=".26"/>
<g fill="#2556a3">
<path d="M44.8 15.1l2.5-.9v1.8z"/>
<path d="M232.6 14.2l2.7 .9-2.7 .9z"/>
</g>
<path d="M236.5 35.1h24.5M259.3 35.1v178.6M236.5 213.7h24.5" fill="none" stroke="#2556a3" stroke-width=".26"/>
<g fill="#2556a3">
<path d="M259.3 35.1l.9 2.6h-1.8z"/>
<path d="M258.4 211.1h1.8l-.9 2.6z"/>
</g>
<path d="M33 35.1h10.6M34.8 35.1v63.5M33 98.6h10.6" fill="none" stroke="#2556a3" stroke-width=".26"/>
<g fill="#2556a3">
<path d="M34.8 35.1l.8 2.6h-1.7z"/>
<path d="M33.9 96h1.7l-.8 2.6z"/>
</g>
<path d="M28.5 44.6h24.6M30.3 44.6v38.1M28.5 82.7h24.6" fill="none" stroke="#2556a3" stroke-width=".26"/>
<g fill="#2556a3">
<path d="M30.3 44.6l.9 2.7h-1.8z"/>
<path d="M29.4 80.1h1.8l-.9 2.6z"/>
</g>
<path d="M54.3 32.8v10.6M54.3 34.6h171.4M225.7 32.8v10.6" fill="none" stroke="#2556a3" stroke-width=".26"/>
<g fill="#2556a3">
<path d="M54.3 34.6l2.6-.9v1.9z"/>
<path d="M223.1 33.7l2.6 .9-2.6 1z"/>
</g>
<path d="M226.9 35.1h14.6M239.7 35.1v165.9M226.9 201h14.6" fill="none" stroke="#2556a3" stroke-width=".26"/>
<g fill="#2556a3">
<path d="M239.7 35.1l.9 2.6h-1.8z"/>
<path d="M238.8 198.4h1.8l-.9 2.6z"/>
</g>
<path d="M209.9 214.9v10.6M235.3 214.9v10.6M209.9 223.7h25.4" fill="none" stroke="#2556a3" stroke-width=".26"/>
<g fill="#2556a3">
<path d="M209.9 223.7l2.5-.9v1.8z"/>
<path d="M232.6 222.8l2.7 .9-2.7 .9z"/>
</g>
<path d="M47.5 152l157.5-87.5z" fill="#000" stroke="#2556a3" stroke-width=".26"/>
<path d="M202.3 65l2.7-.5-1.8 2z" fill="#2556a3"/>
<path d="M225.7 35.1l14.3 11.9z" fill="#000" stroke="#2556a3" stroke-width=".26"/>
<path d="M225.7 35.1l2.6 1-1.2 1.4z" fill="#2556a3"/>
<path d="M10 10h411.8v259.4h-411.8z" fill="none" stroke="#1b1f24" stroke-width=".6"/>
<path d="M271.8 237.4h150v32h-150z" fill="#fff" stroke="#1b1f24" stroke-width=".5"/>
<path d="M271.8 251.4h150M321.8 251.4v18M371.8 251.4v18M271.8 260.4h150" fill="none" stroke="#1b1f24" stroke-width=".26"/>
<text font-size="4.2" fill="#1b1f24" x="274.8" y="243.4">Van kennel cabinet</text>
<text font-size="3.4" fill="#1b1f24" x="407.3" y="243.4">VN-002</text>
<text font-size="3.2" fill="#1b1f24" x="120.2" y="234.7">TRACK PLATE (ORDER 2)</text>
<text font-size="3" fill="#444" x="274.8" y="248.9">Track plate (SendCutSend)</text>
<g font-size="2.8" fill="#2556a3">
<text x="138.4" y="14.1">15</text>
<text x="136.1" y="33.6">13</text>
<text x="140" y="33.6">1/2</text>
<text x="29.3" y="64.5" transform="rotate(-90 29.3 64.5)">3</text>
<text x="33.8" y="67.7" transform="rotate(-90 33.8 67.7)">5</text>
<text x="258.2" y="125.2" transform="rotate(-90 258.2 125.2)">1/16</text>
<text x="238.7" y="128.7" transform="rotate(-90 238.7 128.7)">1/16 TO TOP EDGE</text>
<text x="258.2" y="129.1" transform="rotate(-90 258.2 129.1)">14</text>
<text x="238.7" y="132.6" transform="rotate(-90 238.7 132.6)">13</text>
<text x="221.8" y="222.7">2</text>
</g>
<g font-size="2.8" fill="#1b1f24">
<text x="274.8" y="258.9">6061-T6</text>
<text x="286" y="258.9">0.190</text>
<text x="324.8" y="258.9">1:2</text>
<text x="374.8" y="258.9">3 / 3</text>
<text x="274.8" y="267.9">in</text>
<text x="324.8" y="267.9">DW</text>
<text x="374.8" y="267.9">2026-11-08</text>
</g>
<g font-size="2.6" fill="#1b1f24">
<text x="290" y="40">CUT FROM sendcutsend/vn002-track-plate.dxf (THE DXF GOVERNS).</text>
<text x="290" y="44.2">6061-T6</text>
<text x="300.4" y="44.2">0.190, BLACK ANODIZE. ORDER 2 SETS (PLATE + INSERT):</text>
<text x="290" y="48.4">THE SECOND SET IS THE SAME PARTS FLIPPED OVER.</text>
<text x="290" y="56.8">SLOTS 0.381 WIDE (3/8 PIN + 0.15 mm), CENTRED 3/4 FROM THE</text>
<text x="290" y="61">FRONT AND AFT EDGES. TRACKS 3 APART.</text>
<text x="290" y="69.4">24× #6</text>
<text x="298.7" y="69.4">82° COUNTERSINK PER SET (PILOT 0.164, Ø0.307),</text>
<text x="290" y="73.6">COUNTERSUNK ON THE OUTER FACE.</text>
<text x="290" y="82">OPEN: 10 HOLES IN THE NARROW STRIPS (BEHIND THE DROP</text>
<text x="290" y="86.2">SLOT, ABOVE THE UPPER TRACK) LEAVE 0.126 EACH SIDE</text>
<text x="290" y="90.4">OF THE COUNTERSINK. CONSIDER #4 THERE.</text>
</g>
<g font-size="2.6" fill="#2556a3">
<text x="241" y="46">DROP SLOT OPEN AT THE TOP:</text>
<text x="241" y="49.6">THE LID DROPS IN FROM ABOVE</text>
<text x="48.5" y="151">HANG CURVE R3 ABOUT THE TOP CORNER,</text>
<text x="48.5" y="154.6">LOWER TRACK TO UPPER TRACK.</text>
<text x="48.5" y="158.2">THE QUARTER-ROUND INSERT IS A</text>
<text x="48.5" y="161.8">SEPARATE PIECE (2 SCREWS)</text>
</g>
<text font-size="2.2" fill="#7b8794" x="134.6" y="239.2">SCALE 1:2</text>
<text font-size="2" fill="#7b8794" x="13" y="266.4">THIRD-ANGLE PROJECTION · DIMENSIONS IN INCHES · GENERAL TOL ±1/32 (MEASURE PLY AND PLATE BEFORE CUTTING) · GENERATED FROM SOLIDCRAFT DESIGN, DO NOT EDIT BY HAND</text>
<g font-size="1.8" fill="#7b8794">
<text x="274.8" y="254.9">MATERIAL</text>
<text x="324.8" y="254.9">SCALE</text>
<text x="374.8" y="254.9">SHEET</text>
<text x="274.8" y="263.9">UNITS</text>
<text x="324.8" y="263.9">DRAWN</text>
<text x="374.8" y="263.9">DATE</text>
</g>
</svg>
